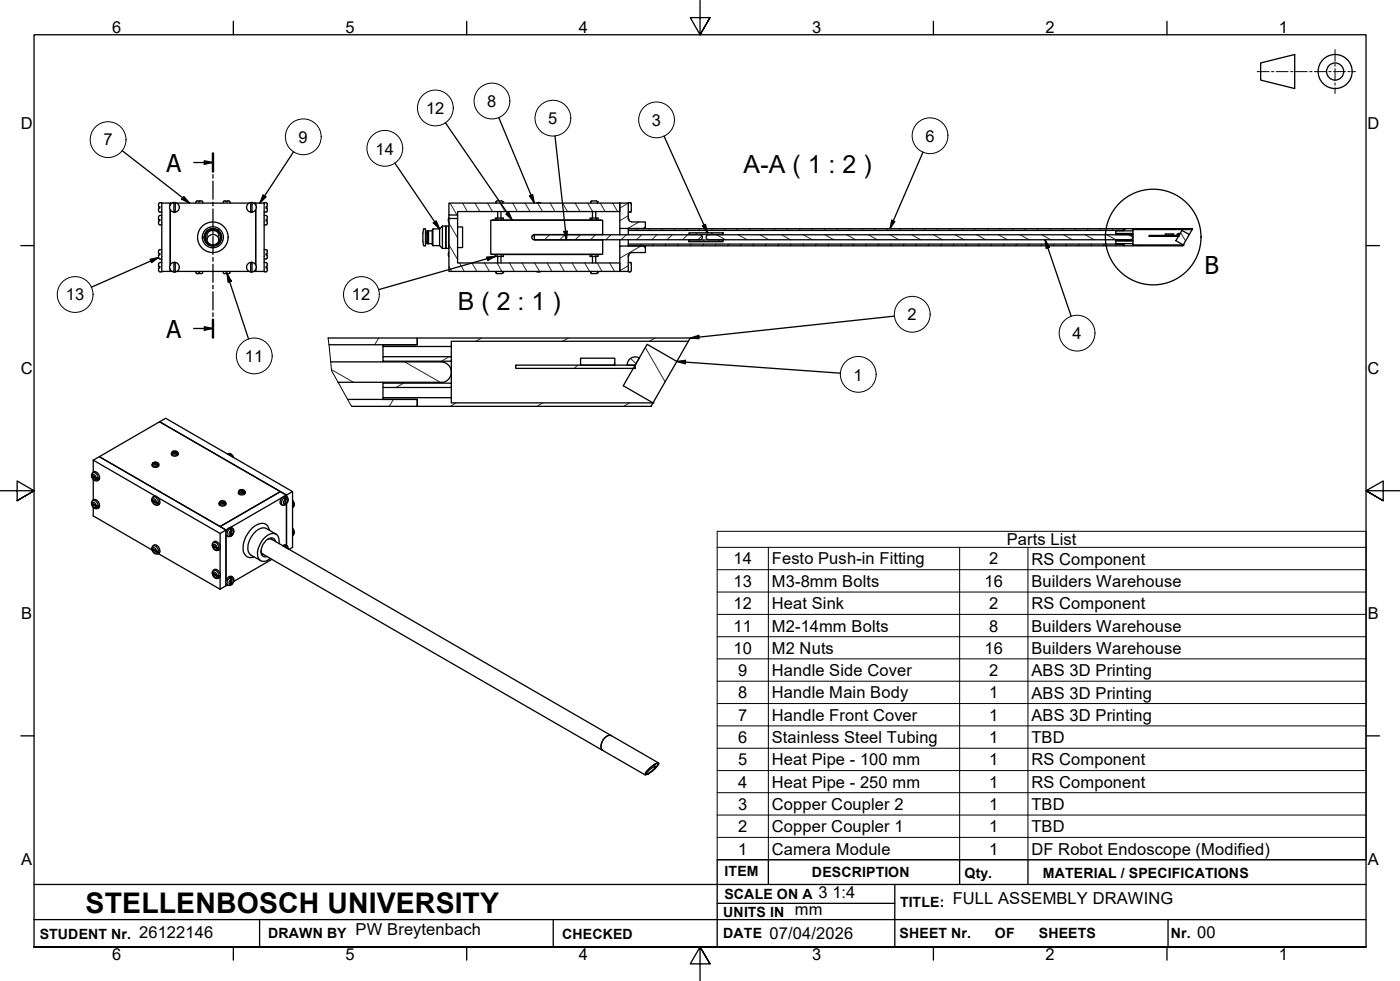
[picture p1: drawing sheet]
<svg xmlns="http://www.w3.org/2000/svg" width="410mm" height="287mm" viewBox="0 0 410 287" stroke-linecap="round" stroke-linejoin="round" font-family="sans-serif">
<!-- layer: Hatch -->
<g fill="none" stroke="#1e1e47" stroke-width=".29">
<path d="M131.8 59.5l2 3.4M135.4 59.5l1.4 2.4M139.1 59.5l1.4 2.4M142.7 59.5l1.5 2.4M146.4 59.5l1.5 2.4M150.1 59.5l1.4 2.4M153.7 59.5l1.5 2.4M157.4 59.5l1.5 2.4M161.1 59.5l1.4 2.4M164.7 59.5l1.5 2.4M168.4 59.5l1.5 2.4M172.1 59.5l1.4 2.4"/>
<path d="M175.8 59.5l1.4 2.4M179.4 59.5l1.4 2.4M184 59.5l-2.5 1.4M131.4 78l.9 1.5M131.4 71.6l2.6 4.4M131.4 65.3l2.6 4.3M134.6 77l1.4 2.5M138.2 77l1.4 2.5M141.9 77l1.4 2.5M145.5 77l1.4 2.5M149.2 77l1.4 2.5M152.8 77l1.5 2.5"/>
<path d="M156.4 68.7l-.6 .7M156.5 77l1.5 2.5M160.2 77l1.4 2.5M160.9 68.7l-1.5 1.5M163.8 77l1.5 2.5M165.4 68.7l-1.5 1.5M167.5 77l1.5 2.5M169.9 68.7l-1.5 1.5M171.2 77l1.5 2.5M174.4 68.7l-1.5 1.5M174.9 77l1.4 2.5M178.5 77l1.5 2.5"/>
<path d="M178.9 68.7l-1.5 1.5M183.4 68.7l-1.5 1.5M184 77.8l-2.5 1.5M184 63.1l-2.5 1.5M184 71.5v.1M186.6 66.9l-.2 .6M187.1 65l-3.3 1.9M187.6 72l-6.1 3.6M187.7 71.5l-.3 .5M187.9 68.7l-1.5 1.5M190.3 66.9l-.3 .6M191.4 71.5l-.3 .5"/>
<path d="M192.3 68.7l-1.4 1.5M194 66.9l-.3 .6M195 71.5l-.2 .5M196.8 68.7l-1.5 1.5M197.6 66.9l-.2 .6M198.7 71.5l-.3 .5M201.3 66.9l-.3 .6M201.4 68.7l-1.6 1.5M201.7 70.6l.2 .2M202.4 71.5l-.3 .5M203.8 68.1l.5 .6M205 66.9l-.3 .6"/>
<path d="M205.5 69l-1.2 1.2M205.9 70.2l.5 .6M206.1 71.5l-.4 .5M208.3 68.1l.5 .6M208.6 66.9l-.3 .6M209.7 71.5l-.3 .5M209.8 68.7l2.6 1.5M210.4 70.2l.5 .6M212.3 66.9l-.3 .6M213.4 71.5l-.4 .5M216 66.9l-.4 .6M216.2 68.7l2.6 1.5"/>
<path d="M217 71.5l-.3 .5M219.6 66.9l-.3 .6M220.7 71.5l-.3 .5M222.5 68.7l2.6 1.5M223.3 66.9l-.3 .6M224.3 71.5l-.2 .5M226.9 66.9l-.2 .6M228 71.5l-.3 .5M228.9 68.7l2.6 1.5M230.6 66.9l-.3 .6M231.7 71.5l-.3 .5M234.3 66.9l-.3 .6"/>
<path d="M235.2 68.7l2.6 1.5M235.3 71.5l-.2 .5M237.9 66.9l-.2 .6M239 71.5l-.2 .5M241.6 68.7l2.6 1.5M241.6 66.9l-.2 .6M242.7 71.5l-.3 .5M245.3 66.9l-.3 .6M246.4 71.5l-.3 .5M247.9 68.7l2.6 1.5M249 66.9l-.3 .6M250 71.5l-.3 .5"/>
<path d="M252.6 66.9l-.3 .6M253.7 71.5l-.3 .5M254.3 68.7l2.6 1.5M256.3 66.9l-.3 .6M257.4 71.5l-.4 .5M260 66.9l-.3 .6M260.6 68.7l2.6 1.5M261 71.5l-.3 .5M263.7 66.9l-.4 .6M264.7 71.5l-.3 .5M267 68.7l2.6 1.5M267.3 66.9l-.3 .6"/>
<path d="M268.4 71.5l-.3 .5M271 66.9l-.4 .6M272 71.5l-.3 .5M273.3 68.7l2.6 1.5M274.6 66.9l-.3 .6M275.7 71.5l-.3 .5M278.3 66.9l-.3 .6M279.3 71.5l-.2 .5M279.7 68.7l2.6 1.5M281.9 66.9l-.2 .6M283 71.5l-.3 .5M285.6 66.9l-.3 .6"/>
<path d="M286 68.7l2.6 1.5M286.7 71.5l-.3 .5M289.3 66.9l-.3 .6M290.3 71.5l-.2 .5M292.4 68.7l2.6 1.5M292.9 66.9l-.2 .6M294 71.5l-.2 .5M296.6 66.9l-.2 .6M297.7 71.5l-.3 .5M298.7 68.7l2.6 1.5M300.3 66.9l-.3 .6M301.4 71.5l-.3 .5"/>
<path d="M304 66.9l-.3 .6M305 71.5l-.3 .5M305.1 68.7l2.6 1.5M307.6 66.9l-.3 .6M308.7 71.5l-.3 .5M311.3 66.9l-.3 .6M311.4 68.7l2.6 1.5M312.4 71.5l-.4 .5M315 66.9l-.4 .6M316 71.5l-.3 .5M317.8 68.7l2.6 1.5M318.6 66.9l-.3 .6"/>
<path d="M319.7 71.5l-.3 .5M322.3 66.9l-.3 .6M323.3 71.5l-.2 .5M324.1 68.7l2.6 1.5M325.9 66.9l-.3 .6M327 71.5l-.3 .5M327.3 68.3l-.5 .4M328.5 71.3l-.2 .2M328.9 67.5l-.2 .1M329.8 66.9l-.6 .4M330.4 70.2l-.6 .4M330.5 68.7l1.2 .7"/>
<path d="M334.2 71.7l-.4 .3M336.1 66.9l-.4 .3M340.3 68.9l-.3 .3M340.6 71.7l-.5 .3M342.5 66.9l-.5 .3M343.4 68.5l-.2 .4M344.8 68.9l-.2 .3M344.9 68.5l.3 .3M345.7 68.1l1.5 2.5M348.8 66.9l-.4 .3M96.2 98.9l-.1 .2M110.9 98.9l-1.2 2"/>
<path d="M141 98.9l-1.7 1M166.4 98.9l-1.7 1M191.8 98.9l-1.7 1M97.1 108.2l6.4 3.7M112.1 100.9h.1M115.2 116.9l-1.2 2M118.2 112.2l-2.2 1.2M118.5 105.9l10.4 6M131.5 104.4l-2.2 1.3M133.5 117.9l-1.7 1M151.2 106.9l-.2 .1M158.9 117.9l-1.7 1"/>
<path d="M169.2 106.9l-1.1 .9M180 106.2l-.4 .7M184.3 117.9l-1.7 1M184.7 104.9l1.5 1.6M189 101.7l5.8 10.1"/>
</g>
<!-- layer: Visible Edges(ISO) -->
<g fill="none" stroke="#000" stroke-width=".38">
<path d="M46.4 59.8v.7h.4v.4h-.4v.7l.5 .5M47.4 59.5h2.4v.6v-.6h.7M47.4 59.5v20.1h-.5l-.5-.5v-.7h.4v-.4h-.4v-.7l.2-.4 .8-.1M47.4 59.5l-.8-.1-.2 .4M50.9 59.3l.4 .1v2.7l-.4-.1M50.9 59.4v2.7M51.8 59.5h21.2M57.3 59.5l.4-.7h.5v.3h.3v-.3h.7l.2 .7M65.4 59.1l-.1 .4M67 58.8h-.5v.3h-.3v-.3h-.5l-.3 .3M67 58.8l.3 .1 .1 .6M73.8 59.4v2.7"/>
<path d="M73.8 59.3l-.4 .1v2.7l.4-.1M74.2 59.5h3.1M74.9 59.5v.6M78.2 59.8v.7h-.3v.4h.3v.7M78.3 59.8l-.2-.4-.8-.1v20.2M131.4 59.5h50.1v2.4h-47.5v1h-2.6zM145.3 59.1l.2-.3h1.4l.3 .3M145.3 59.1l-.1 .4M145.3 59.1h.1M147.2 59.1h.1M147.2 59.1v.4M157.1 59.4l.6-.1 .6 .1"/>
<path d="M173 59.1l.3-.3h1.3l.3 .3M173 59.1v.4M173 59.1h.1M174.9 59.1h.1M174.9 59.1v.4M184 59.5l.5-.2 .3 .3v2.1l-.3 .4M46.4 75.4l.2 .4h.8M46.4 73.5v.7h.4v.4h-.4v.8M46.4 63.6v.7h.4v.4h-.4v.7l.5 .5M46.9 73l-.5 .5M46.9 65.8l.5 .1M46.9 62.1h.5"/>
<path d="M47.4 79.5h2.4v-.7v.7h.7M47.4 63.1h-.8l-.2 .4M47.4 73l-.5 .1M49.8 61.4v16.1M50.9 79.6h.4M50.9 76.9l.4-.1v2.7M50.9 76.8v2.7M51.8 79.5h21.2M57.3 79.5l.4 .6h.5v-.3h.3v.3h.7l.2-.6M59.8 69.2h.1M59.8 69.7h.1M60 68.4h.1"/>
<path d="M60 70.5h.1M60.5 67.6h.1M60.5 71.3h.1M60.6 70.2a2.23 2.23 0 0 1 .7-2.5 1.79 1.79 0 0 1 2.8 1.2v1.3M60.6 67.5l.1 .1M60.7 71.3l-.1 .1M61.1 71.6v.1M61.2 69.1a1.66 1.66 0 0 1 2.2-.1 1.66 1.66 0 0 1 .4 2.1 1.7 1.7 0 0 1-2.2 .4 1.7 1.7 0 0 1-.8-2zM62.4 66.9h.1M62.4 72h.1M63.6 71.6v.1M64 71.3v.1"/>
<path d="M64 67.5v.1M64.1 67.6h.1M64.1 71.3h.1M64.5 70.8h.1M64.5 68.1h.1M64.6 70.5h.1M64.6 68.4h.1M64.8 69.2h.1M64.8 69.7h.1M65.3 79.5l.1 .3M65.4 79.8l.3 .3h.5v-.3h.3v.3h.5M67.4 79.5l-.1 .5-.3 .1"/>
<path d="M73.4 79.6h.4M73.8 76.8v2.7M73.8 76.9l-.4-.1v2.7M74.2 79.5h.7v-.7v.7h2.4M74.9 61.4v16.1M77.3 63.1h.8l.2 .4M77.3 76.8l.8 .1 .2 .4M77.3 73l.6 .1M77.9 65.8l-.6 .1M77.9 62.1h-.6M77.9 73l.4 .5M78.2 63.6v.7h-.3v.4h.3v.7"/>
<path d="M78.2 73.5v.7h-.3v.4h.3v.8M78.2 77.3v.7h-.3v.4h.3v.7M78.3 65.4l-.4 .5M78.3 75.4l-.2 .4h-.8M78.3 61.6l-.4 .5M78.3 79.1l-.2 .4h-.8M124.1 67h-.1a10.2 10.2 0 0 0 0 4.9h.1M124.1 67h.5v5h-.5M124.6 67.9l.1 .2M124.7 70.8l-.1 .2M124.8 70.8h.2M124.8 68.1h.2"/>
<path d="M125.1 67.6v3.7M125.1 71.3h.2M125.3 71.3h.2M125.3 67.6h-.3l.1 3.7M125.3 67.6v3.7M125.3 67.6l.1 .1M125.4 67.7v3.6M125.5 67.6v3.7M125.5 71.3h1.1M126.6 67.6l-1.2 .1M126.7 67v4.9M126.7 71.9h2"/>
<path d="M128.7 67h-2l-.1 .4v4.1l.1 .4M128.7 67v4.9M129.5 66.2h1v6.5h-1l-.8-.8M129.5 66.2v6.5M129.5 66.2l-.8 .8M130.5 72.5h.1M130.5 66.4h.1M130.6 66.2h.8v6.5h-.8zM131.4 72.5h.1M131.4 66.4h.1M131.4 63.8l-.1 .6 .1 .7M131.4 73.8l-.1 .7 .1 .6"/>
<path d="M131.4 62.9v1.1M134 62.9v1.1h-2.6v15.5h50.1v-2.5h-47.5v-13M134 66.4h1.4v6.1h-1.4M143.7 64.5h32.8v4.2h-20v1.5h20v4.2h-32.8zM144.2 64.5h31.8M144.2 74.4h31.8M145 74.5v.6h2.4v-.6M145 64.4v-.6h2.4v.6M145.2 79.5l.1 .3M145.3 79.8l.2 .3h1.4l.3-.3M145.3 79.8h.1M145.5 63.8v.6"/>
<path d="M145.5 74.5v.6M145.7 61.9v1.9M145.7 75.1v1.9M146.7 61.9v1.9M146.7 75.1v1.9M146.7 63.8v.6M146.7 74.5v.6M147.2 79.8h.1M147.2 79.5v.3M155.9 68.9l.5-.2h48.5a.73 .73 0 0 1 .8 .7 .73 .73 0 0 1-.7 .8h-48.6l-.6-.5zM157.1 79.5l.6 .1 .6-.1M172.8 64.4v-.6h2.3v.6"/>
<path d="M172.8 74.5v.6h2.3v-.6M173 79.5v.3M173 79.8l.3 .3h1.3l.3-.3M173 79.8h.1M173.3 63.8v.6M173.3 74.5v.6M173.5 61.9v1.9M173.5 75.1v1.9M174.4 61.9v1.9M174.4 75.1v1.9M174.5 63.8v.6M174.5 74.5v.6"/>
<path d="M174.9 79.8h.1M174.9 79.5v.3M176.5 68.7h.1M176.5 70.2h.1M181.5 66.9v1.8M181.5 70.2v1.8M184 63.9a.98 .98 0 0 0 .9 1M184 71.5h145.2v.5h-145.2zM184 66.9h145.2v.6h-145.2zM184 64v-4.5h-2.5v7.4h7M184 76.8h.5l.3 .4v2.1l-.3 .3-.5-.1M184 67.5v1.2"/>
<path d="M184 70.2v1.3M184 63.8l.1 .7M184.1 74.4l-.1 .7M184.5 62.1h-.5M185 65h4v1.4l-.5 .5M188.5 66.9h.1M188.5 72h.1M189 72.5l-.5-.5h-7v7.5h2.5v-4.6a.99 .99 0 0 1 .9-.9M189 72.5v1.4h-4M189 66.4v.5M189 72v.5M201.7 68.1h10v.6h-10z"/>
<path d="M201.7 70.2h10v.6h-10zM201.7 68.7h.1M201.7 70.2h.1M211.7 68.7h.1M211.7 70.2h.1M326.7 68.3h5v.4h-5zM326.7 70.2h5v.4h-5zM326.7 67.5h2.5v-.6h20l-.1 .3h-17.4v.4zM326.7 71.3h5v.4h14.8l-.2 .3h-17.1v-.5zM326.7 67.6v.7M326.7 68.7h.1M326.7 70.2h.1"/>
<path d="M326.7 70.6v.7M331 68.7h-123.5a.73 .73 0 0 0-.7 .8 .73 .73 0 0 0 .7 .7h123.5M331 68.7a.73 .73 0 0 1 .7 .8 .73 .73 0 0 1-.7 .7M331.7 67.6v.7M331.7 68.7v1.5M331.7 70.6v.7M336.4 68.9h8.8v.3h-8.8zM341.2 68.5h2.5v.4h-2.5zM345.5 68.4h-.6l-.3 .5M345.5 68.4l-.3 .5h-.6M346.1 67.5l2.1 1.2-1.7 3-2.2-1.3zM349.1 67.2l-.9 1.5"/>
<path d="M96.1 98.9h26.1v2h-25.9M201.5 99.9l-3.3 5.9M96.8 105.9h32.3a3 3 0 0 1 3 3 3 3 0 0 1-3 3.1M99 111.9h30.2M101.8 116.9h20.4v2h-19.2M112.1 104.4h20v1.3h-20zM112.1 112.2h20v1.2h-20zM112.1 100.9h10.1v-2h79.9l-.6 1h-69.4v1.5h-20zM112.1 116.4h20v1.5h59.1l-.6 1h-68.4v-2h-10.1zM112.1 101.4v3M112.1 105.7v.2M112.1 111.9v.3"/>
<path d="M112.1 113.4v3M132.1 101.4v3M132.1 105.7v6.5M132.1 113.4v3M151 106.9h35v.9h-35zM170 104.9h10v2h-10zM187.2 104.8l-1.2 2.1h-2.4a2.38 2.38 0 0 1 3.6-2.1M189.5 100.8l8.7 5-7 12.1-8.7-5zM26.9 139.1l1.9 1.1v-.3h-.6l-1.3-.8a.95 .95 0 0 1 .7-1.1 .95 .95 0 0 1 1.2 .7l.2 .4a1.1 1.1 0 0 1-.5 1.6 1.1 1.1 0 0 1-1.5-.8l-.2-.6M26.9 139.1v.4l1.3 .7h.6M27.3 134.7l1.8-1 37.1 21.4-1.7 1.1-18.2-10.5M27.3 134.7l18.1 10.5"/>
<path d="M27.3 134.7v3.6M29.1 133.7l17.6-10.2 35.4 20.4-17.6 10.2zM44.9 135.5h.1M45 135.5l1 .4 .3 .4M45 135.5h.1M45 135.5l.9 .5M45 135.4a.84 .84 0 0 1 1.3 .2 .84 .84 0 0 1-.4 1.2h-.4a.74 .74 0 0 1-.9-.4 .74 .74 0 0 1 .3-.9h.1M45.9 136l.2 .3h.2M45.9 136l.4 .3M46.7 123.5l1.8-1.1 37.2 21.5-1.8 1zM50.6 132.2l1.2 .5 .1 .3M50.6 132.2l1 .6"/>
<path d="M50.7 132.1a.89 .89 0 0 1 1.1 .1 .89 .89 0 0 1 .1 1.2l-.7 .2a.76 .76 0 0 1-1-.4 .76 .76 0 0 1 .3-1h.1M51.6 132.8l.2 .3 .1-.1M51.6 132.8l.3 .2M67.5 133.4l-.9-.5a1.27 1.27 0 0 1 1.9 1M26.9 147.3l1.9 1.1v-.3h-.5l-1.4-.8a.96 .96 0 0 1 .7-1.1 .96 .96 0 0 1 1.2 .6l.2 .5a1.1 1.1 0 0 1-.5 1.6 1.1 1.1 0 0 1-1.5-.9l-.2-.5M26.9 147.3v.4l1.4 .7h.5M27.3 140.3v6.1M27.3 148.5v2.5l17.2 10M44.5 146.3l1.9 1.1v-.3h-.4l-1.4-.8a.96 .96 0 0 1 .7-1.1 .96 .96 0 0 1 1.1 .6l.3 .5a1.1 1.1 0 0 1-.6 1.6 1.1 1.1 0 0 1-1.5-.9l-.2-.6M44.5 146.3l.1 .3 1.4 .8h.4M62.2 159.5l1.9 1.2v-.3h-.4l-1.4-.8a.86 .86 0 0 1 .4-1 .86 .86 0 0 1 1.1 .2 1.24 1.24 0 0 1 .8 1.3 1.24 1.24 0 0 1-1.1 1.1l-.8-.4-.5-1.1M62.2 159.6v.2l1.5 .9h.4"/>
<path d="M64.5 156.2v3.5M64.5 146.8h.1M64.6 146.8l.2-.1 1.1 .9M64.6 146.8l.9 .5M64.6 146.7a.88 .88 0 0 1 1.2 .1 .88 .88 0 0 1 0 1.2l-.6 .2a.76 .76 0 0 1-1-.4 .76 .76 0 0 1 .3-1h.1M65.5 147.3l.2 .4 .2-.1M65.5 147.3l.4 .3M66.2 156.7v13.2M67.6 154.7l-.3 .1 .3 .4v1.6a.92 .92 0 0 1-1.3 0 .92 .92 0 0 1 0-1.3 1.14 1.14 0 0 1 1.6-.9 1.14 1.14 0 0 1 .3 1.8l-.4 .5M67.6 154.7l.3 .5v1.5l-.3 .2M67.6 154.7v2.2M67.6 156.9h.1"/>
<path d="M70.2 143.6l.2-.1 1 .5 .2 .3M70.2 143.6l1 .5M70.3 143.5a.84 .84 0 0 1 1.3 .1 .84 .84 0 0 1-.4 1.3h-.4a.74 .74 0 0 1-1-.4 .74 .74 0 0 1 .4-1v.1M71.2 144.1l.2 .3 .2-.1M71.2 144.1l.4 .2M78 154.7l2.8 1.7M78.4 157.9a.98 .98 0 0 1 1.3 .1M79.2 157.7l99.8 57.6M80.7 158.6a1.33 1.33 0 0 0-.9-1.1 1.33 1.33 0 0 0-1.4 .3 4.3 4.3 0 0 0-1.8 4.6 1.21 1.21 0 0 0 1.6 .5M81.7 159.1a2.88 2.88 0 0 0-1-2.8 4.2 4.2 0 0 0-4.6 3 3.8 3.8 0 0 0 .2 4.8 2.37 2.37 0 0 0 2.9-.6M82.5 145.7l-15 8.7M82.7 159.8a1 1 0 0 1 1.2-.1 1 1 0 0 1 .5 1"/>
<path d="M83.5 145.5l.3 .4-.1 1.8a1.04 1.04 0 0 1-1.4-.1 1.04 1.04 0 0 1-.1-1.3l.2-.5a1.1 1.1 0 0 1 1.7-.3 1.1 1.1 0 0 1 0 1.7l-.4 .5M83.5 145.5l-.3 .2 .3 .5M83.5 159.8l.3 .6M83.5 159.8l-.3 .2 .2 .1M83.5 145.5v2.2M83.5 159.8v.4M83.9 144.9v.5v-.5l-1.8-1-17.6 10.2 1.7 1v.6v-.6l.4-.2M83.9 144.9l-.5 .3M83.9 147.5v12.2M85.7 147.5v1M85.7 146.4l.4 .8v.8v-.3M85.7 155.7v1"/>
<path d="M85.7 154.6l.4 .7v.8v-.3M85.7 143.9v16.3l-1.1 .7M86.2 147.8l-.5 .7M86.2 156l-.5 .7M44.5 160.5l1.9 1.2v-.3h-.4l-1.4-.8a.96 .96 0 0 1 .7-1.1 .96 .96 0 0 1 1.1 .6l.3 .4a1.1 1.1 0 0 1-.6 1.6 1.1 1.1 0 0 1-1.5-.8l-.2-.6M44.5 160.6l.1 .3 1.4 .8h.4M46.4 162.1l18.1 10.4M62.2 167.7l1.9 1.1v-.3h-.5l-1.3-.8a.88 .88 0 0 1 .4-.9 .88 .88 0 0 1 1.1 .1 1.49 1.49 0 0 1 .4 2.2 1.34 1.34 0 0 1-2-1.2M62.2 167.7v.3l1.4 .8h.5M64.5 160.7v7.2M64.5 168.9v3.6M66.6 171.2l-.4 .3v-.5v.5l-1.7 1"/>
<path d="M67.6 169l-.3 .1 .3 .4v1.6a.92 .92 0 0 1-1.3 0 .92 .92 0 0 1 0-1.4 1.14 1.14 0 0 1 1.6-.8 1.14 1.14 0 0 1 .3 1.8l-.4 .4M67.6 169l.3 .5v1.5l-.3 .1M67.6 169v2.1M67.6 171.1v.1M73.5 162.5l2.8 1.6M76.5 161.2a.9 .9 0 0 0 .7 1.1M76.7 162.1l112.2 64.7M79.6 163.7l-11.1 6.5M179 215.3a2.9 2.9 0 0 0-3 3.2v.5l.5 .7M179 215.3l13.8 8M189 226.4l.2 .2M189.9 225.2l1.9-1.5 .9-.2a5.6 5.6 0 0 1-3.5 3.1l-.2-.2z"/>
<path d="M190.2 225.3l1.7-.9a3.5 3.5 0 0 1-2 2.1h-.7zM190.3 224.7l2-1.3 .4-.1 .2 .2a7.4 7.4 0 0 1-4 3.3l.2-.7zM191.5 223.9l.5 .5"/>
<circle cx="51.1" cy="78.2" r="1.43"/>
<circle cx="51.1" cy="60.7" r="1.43"/>
<circle cx="62.3" cy="69.5" r="4.5"/>
<circle cx="62.3" cy="69.5" r="2.57"/>
<circle cx="62.3" cy="69.5" r="3.1"/>
<circle cx="62.3" cy="69.5" r="2.26"/>
<circle cx="62.4" cy="69.5" r="2.5"/>
<circle cx="73.6" cy="78.2" r="1.43"/>
<circle cx="73.6" cy="60.7" r="1.43"/>
</g>
<g fill="#000">
<circle cx="147.2" cy="59.1" r=".19"/>
<circle cx="174.9" cy="59.1" r=".19"/>
<circle cx="184.5" cy="59.4" r=".19"/>
<circle cx="60.2" cy="70.8" r=".19"/>
<circle cx="60.2" cy="68.1" r=".19"/>
<circle cx="61.1" cy="67.3" r=".19"/>
<circle cx="63.6" cy="67.3" r=".19"/>
<circle cx="147.2" cy="79.8" r=".19"/>
<circle cx="174.9" cy="79.8" r=".19"/>
<circle cx="184.5" cy="62.1" r=".19"/>
<circle cx="184.5" cy="76.8" r=".19"/>
<circle cx="346.5" cy="71.7" r=".19"/>
<circle cx="191.2" cy="117.9" r=".19"/>
<circle cx="50.6" cy="132.2" r=".19"/>
<circle cx="64.6" cy="146.8" r=".19"/>
<circle cx="70.2" cy="143.5" r=".19"/>
</g>
<!-- layer: Visible Tangent Edges(ISO) -->
<g fill="none" stroke="#000" stroke-width=".38">
<path d="M26.9 139.5l.2 .3a.78 .78 0 0 0 1 .6l.1-.2M26.9 139.1l.4-.3 .3 .2 .6 .9M27.1 138.4a1.52 1.52 0 0 1 1.5 .7 1.52 1.52 0 0 1-.1 1.6M44.6 135.9a1.08 1.08 0 0 0 1.9 0M45 135.5v.5h.9M45.1 135.4l.9 .1 .2 .1-.2 .3M50.2 132.7a1.08 1.08 0 0 0 1.9 0M50.6 132.2l-.1 .2 .2 .3 .9 .1M50.8 132.2h.8l.2 .5M66.8 132.8l.6 .1 .8 1M26.9 147.7l.2 .3a.78 .78 0 0 0 1 .6l.1-.2M26.9 147.3l.2-.2a.89 .89 0 0 1 1.1 .9"/>
<path d="M27.1 146.5a1.55 1.55 0 0 1 1.4 2.4M44.6 146.6l.1 .4a.78 .78 0 0 0 1 .6l.1-.3M44.6 146.3l.1-.2a.89 .89 0 0 1 1.1 .9M44.8 159.8a1.55 1.55 0 0 1 1.4 2.3M44.8 145.5a1.55 1.55 0 0 1 1.4 2.3M62.3 159.9a.99 .99 0 0 0 1.1 1l.2-.3M62.3 159.6l.1-.3a.89 .89 0 0 1 1.2 1M62.5 158.8a1.51 1.51 0 0 1 1.4 .7 1.51 1.51 0 0 1-.1 1.6M64.2 147.2a1.03 1.03 0 0 0 1 .6 1.03 1.03 0 0 0 .9-.6M64.6 146.8l-.1 .2 .1 .3h.9M64.8 146.7l.8 .1 .2 .1-.1 .4M67.6 155.3l-.3 .4a.75 .75 0 0 0 0 1.1h.3"/>
<path d="M67.9 155.2h.2a.89 .89 0 0 1-.2 1.5M68.1 154.7a1.48 1.48 0 0 0-1.4 .7 1.48 1.48 0 0 0 .1 1.6M69.8 144a1.08 1.08 0 0 0 2 0M70.2 143.6l.1 .4 .9 .1M70.4 143.5h.8l.2 .2v.3M78 154.7a3.3 3.3 0 0 0-3.7 1.5 5.1 5.1 0 0 0-1.2 5.9l.4 .4M78.9 155.2a2.21 2.21 0 0 0-3.6-1.6 8 8 0 0 0-4.1 7.9 2.17 2.17 0 0 0 3.2 1.5M83.5 146.2l-.3 .2a.81 .81 0 0 0 0 1.3h.3M83.8 146h.2a.89 .89 0 0 1-.2 1.5M84.1 145.5a1.55 1.55 0 0 0-1.4 2.3M84.1 159.8l-1 .2M85.7 146.6l.3 .9-.1 .9"/>
<path d="M85.7 154.8l.3 .9-.1 .9M44.6 160.9l.1 .4a.78 .78 0 0 0 1 .6l.1-.3M44.6 160.6l.1-.2a.89 .89 0 0 1 1.1 .9M62.3 168a.77 .77 0 0 0 .3 .9 .77 .77 0 0 0 1-.1M62.3 167.7l.3-.3a1.27 1.27 0 0 1 1 1.1M62.5 167a1.48 1.48 0 0 1 1.4 .7 1.48 1.48 0 0 1-.1 1.6M67.6 169.6l-.3 .3a.75 .75 0 0 0 0 1.2h.3M67.9 169.5h.2a.89 .89 0 0 1-.2 1.5M68.1 169a1.51 1.51 0 0 0-1.4 .7 1.51 1.51 0 0 0 .1 1.6M83.8 160.3l.5 .3"/>
</g>
<!-- layer: Break Lines(ISO) -->
<path d="M96.1 98.9l1 9.6 5.9 10.4" fill="none" stroke="#000" stroke-width=".29"/>
<!-- layer: Section View Lines(ISO) -->
<g fill="none" stroke="#000" stroke-width=".38">
<path d="M56.7 47.6h5.7M59.8 47.1l2.6 .5-2.6 .5zM62.4 44.9v5.3M62.4 51.1v1M62.4 53v5.3M62.4 59.2v1.1M62.4 61.2v5.2M62.4 67.3v1M62.4 69.2v5.3M62.4 75.4v1.1M62.4 77.4v5.2M56.7 96.2h5.7"/>
<path d="M59.8 95.6l2.6 .6-2.6 .5zM62.4 83.5v1M62.4 85.4v5.3M62.4 91.6v1.1M62.4 93.5v5.3"/>
</g>
<path d="M62.4 44.9v5.3M62.4 93.5v5.3" fill="none" stroke="#000" stroke-width=".7"/>
<path d="M59.8 47.1l2.6 .5-2.6 .5zM59.8 95.6l2.6 .6-2.6 .5z" fill="#000"/>
<!-- layer: Detail Circle Lines(ISO) -->
<circle cx="337.7" cy="69.4" r="14" fill="none" stroke="#000" stroke-width=".38"/>
<!-- layer: Symbols(ISO) -->
<g fill="none" stroke="#000" stroke-width=".29">
<path d="M210 160.2v-4.7h190v4.7M210 160.2v91.5h190v-91.5M210 160.2h190M210 166.8h190M210 173.3h190M210 179.8h190M225 160.2v91.5M281 160.2v91.5M301 160.2v91.5M210 186.4h190M210 192.9h190M210 199.4h190"/>
<path d="M210 205.9h190M210 212.5h190M210 219h190M210 225.6h190M210 232h190M210 238.6h190M210 245.1h190"/>
<circle cx="127.5" cy="31.6" r="5.2"/>
<circle cx="144" cy="29.6" r="5.2"/>
<circle cx="161.9" cy="34.6" r="5.2"/>
<circle cx="192.2" cy="35.1" r="5.2"/>
<circle cx="272.3" cy="39.7" r="5.2"/>
<circle cx="31.7" cy="40.9" r="5.2"/>
<circle cx="88.8" cy="40.1" r="5.2"/>
<circle cx="112.7" cy="43.4" r="5.2"/>
<circle cx="22" cy="86.2" r="5.2"/>
<circle cx="105.8" cy="86.2" r="5.2"/>
<circle cx="267.1" cy="92" r="5.2"/>
<circle cx="315.4" cy="97.5" r="5.2"/>
<circle cx="74.5" cy="104.2" r="5.2"/>
<circle cx="251.3" cy="109.6" r="5.2"/>
</g>
<!-- layer: Border_0 -->
<g fill="none" stroke="#000" stroke-width=".38">
<path d="M68.3 6.2v4M136.7 6.2v4M205 .1v10.1l-2.9-5h5.8l-2.9 5 2.9-5M273.3 6.2v4M341.7 6.2v4M6.1 71.9h3.9M400 71.9h3.9M0 143.7h10l-5-2.9v5.8l5-2.9-5 2.9M410 143.7h-10l5-2.9v5.8l-5-2.9 5 2.9M6.1 215.4h3.9M400 215.4h3.9M10 277.2v-267h390v267h-390h390"/>
<path d="M68.3 277.2v3.9M136.7 277.2v3.9M273.3 277.2v3.9M341.7 277.2v3.9M207.9 282.1l-2.9-4.9 2.9 4.9h-5.8l2.9-4.9v10"/>
</g>
<!-- layer: Sketch Geometry(ISO) -->
<g fill="none" stroke="#000" stroke-width=".38">
<path d="M369.1 18.4l10-2.4v9.9l-10-2.5zM10 258.9h390M225 251.7v7.2M262 258.9v18.3M281 251.7v7.2M301 251.7v7.2M400 251.7h-190v25.5M10 277.2h390M10 269.2h390M76 269.2v8M162 269.2v8M210 264.4h52"/>
<path d="M342 269.2v8"/>
<circle cx="390.9" cy="20.9" r="5"/>
<circle cx="390.9" cy="20.9" r="2.51"/>
</g>
<g fill="none" stroke="#000" stroke-width=".29">
<path d="M390.9 14.5v3.5M390.9 18.7v.7M368.1 21h3.5M372.3 21h.7M373.7 21h3.5M377.9 21h.7M379.3 21h3.5M383.5 21h.7M384.9 21h3.5M389.1 21h.7M390.5 21h3.5M390.9 20.1v3.5"/>
<path d="M390.9 24.3v.7M390.9 25.7v1.7M394.7 21h.7M396 21h.9"/>
</g>
<!-- layer: Symbols(ISO) -->
<g fill="none" stroke="#000" stroke-width=".38">
<path d="M130.4 36l19.6 28.5M146 34.4l10.5 25.1M162.5 39.8l3.4 30.4M194.4 39.8l12.7 28.3M35.8 44.1l19.7 15.4M53.8 57.5l1.7 2-2.3-1.2zM77 57.1l.9 .5-1.8 1.9zM86 44.4l-9.9 15.1M115.6 47.8l13.1 19.2M155.1 57.4l.9-.4 .5 2.5zM270.3 44.5l-9.7 22.4M43.9 75.9l2.5-.5-2 1.4z"/>
<path d="M46.4 75.4l-19.7 8.7M126.9 65.2l.8-.5 1 2.3zM142.5 75.3l2.5-.2-2.2 1.1zM145 75.1l-34.1 9.7M148.2 62.7l.8-.6 1 2.4zM165.1 67.8l1-.2-.2 2.6zM205.7 66.1l.9-.4 .5 2.4zM261.1 64.5l.9 .3-1.4 2.1zM306 70.2l1.3 2.2-1 .3zM306 70.2l7.6 22.3M66.5 80.1l1.3 2.2-1 .3zM66.5 80.1l6.3 19.1"/>
<path d="M202.1 98.9l2.5-.7 .1 .9zM261.9 92.5l-59.8 6.4M198.2 105.8l2.5-.3v1zM198.2 105.8l47.9 3.4"/>
</g>
<g fill="#000">
<path d="M53.8 57.5l1.7 2-2.3-1.2zM77 57.1l.9 .5-1.8 1.9zM155.1 57.4l.9-.4 .5 2.5zM43.9 75.9l2.5-.5-2 1.4zM126.9 65.2l.8-.5 1 2.3zM142.5 75.3l2.5-.2-2.2 1.1zM148.2 62.7l.8-.6 1 2.4zM165.1 67.8l1-.2-.2 2.6zM205.7 66.1l.9-.4 .5 2.4zM261.1 64.5l.9 .3-1.4 2.1zM306 70.2l1.3 2.2-1 .3zM66.5 80.1l1.3 2.2-1 .3z"/>
<path d="M202.1 98.9l2.5-.7 .1 .9zM198.2 105.8l2.5-.3v1z"/>
</g>
<text font-size="8.3" x="25.1" y="267.2">STELLENBOSCH UNIVERSITY</text>
<g font-size="7.3">
<text x="217.7" y="50.8">A-A ( 1 : 2 )</text>
<text x="134" y="90.9">B ( 2 : 1 )</text>
</g>
<g font-size="7.2">
<text x="48.8" y="50.2">A</text>
<text x="352.7" y="80.3">B</text>
<text x="48.8" y="98.8">A</text>
</g>
<g font-size="4.8">
<text x="32.8" y="9.7">6</text>
<text x="101.2" y="9.7">5</text>
<text x="169.5" y="9.7">4</text>
<text x="237.8" y="9.7">3</text>
<text x="306.1" y="9.7">2</text>
<text x="374.5" y="9.7">1</text>
<text x="124.8" y="33.4">12</text>
<text x="142.7" y="31.3">8</text>
<text x="6.1" y="37.8">D</text>
<text x="87.4" y="41.8">9</text>
<text x="160.5" y="36.3">5</text>
<text x="190.9" y="36.8">3</text>
<text x="271" y="41.5">6</text>
<text x="400.4" y="37.8">D</text>
<text x="30.3" y="42.6">7</text>
<text x="110" y="45.2">14</text>
<text x="19.2" y="88">13</text>
<text x="103.1" y="88">12</text>
<text x="265.7" y="93.7">2</text>
<text x="314" y="99.3">4</text>
<text x="71.7" y="105.9">11</text>
<text x="6.1" y="109.6">C</text>
<text x="249.9" y="111.4">1</text>
<text x="400.4" y="109.6">C</text>
<text x="294.8" y="159.7">Parts List</text>
<text x="214.8" y="165.2">14</text>
<text x="226" y="165.2">Festo Push-in Fitting</text>
<text x="289.6" y="165.2">2</text>
<text x="302" y="165.3">RS Component</text>
<text x="214.8" y="171.8">13</text>
<text x="226" y="171.8">M3-8mm Bolts</text>
<text x="288.3" y="171.8">16</text>
<text x="302" y="171.8">Builders Warehouse</text>
<text x="214.8" y="178.3">12</text>
<text x="226" y="178.3">Heat Sink</text>
<text x="289.6" y="178.3">2</text>
<text x="302" y="178.3">RS Component</text>
<text x="6.2" y="181.3">B</text>
<text x="214.8" y="184.9">11</text>
<text x="226" y="184.9">M2-14mm Bolts</text>
<text x="289.6" y="184.9">8</text>
<text x="302" y="184.9">Builders Warehouse</text>
<text x="400.5" y="181.3">B</text>
<text x="214.8" y="191.4">10</text>
<text x="226" y="191.4">M2 Nuts</text>
<text x="288.3" y="191.4">16</text>
<text x="302" y="191.4">Builders Warehouse</text>
<text x="216.2" y="197.9">9</text>
<text x="226" y="197.9">Handle Side Cover</text>
<text x="289.6" y="197.9">2</text>
<text x="302" y="197.9">ABS 3D Printing</text>
<text x="216.2" y="204.4">8</text>
<text x="226" y="204.4">Handle Main Body</text>
<text x="289.6" y="204.4">1</text>
<text x="302" y="204.5">ABS 3D Printing</text>
<text x="216.2" y="211">7</text>
<text x="226" y="211">Handle Front Cover</text>
<text x="289.6" y="211">1</text>
<text x="302" y="211">ABS 3D Printing</text>
<text x="216.2" y="217.5">6</text>
<text x="226" y="217.5">Stainless Steel Tubing</text>
<text x="289.6" y="217.5">1</text>
<text x="302" y="217.5">TBD</text>
<text x="216.2" y="224">5</text>
<text x="226" y="224">Heat Pipe - 100 mm</text>
<text x="289.6" y="224">1</text>
<text x="302" y="224">RS Component</text>
<text x="216.2" y="230.6">4</text>
<text x="226" y="230.6">Heat Pipe - 250 mm</text>
<text x="289.6" y="230.6">1</text>
<text x="302" y="230.6">RS Component</text>
<text x="216.2" y="237.1">3</text>
<text x="226" y="237.1">Copper Coupler 2</text>
<text x="289.6" y="237.1">1</text>
<text x="302" y="237.1">TBD</text>
<text x="216.2" y="243.6">2</text>
<text x="226" y="243.7">Copper Coupler 1</text>
<text x="289.6" y="243.6">1</text>
<text x="302" y="243.6">TBD</text>
<text x="216.2" y="250.1">1</text>
<text x="226" y="250.2">Camera Module</text>
<text x="289.6" y="250.1">1</text>
<text x="302" y="250.2">DF Robot Endoscope (Modified)</text>
<text x="6.2" y="253.1">A</text>
<text x="400.5" y="253.1">A</text>
<text x="239.6" y="262.9">3</text>
<text x="243.7" y="262.9">1:4</text>
<text x="232.7" y="268">mm</text>
<text x="279" y="264.7">FULL ASSEMBLY DRAWING</text>
<text x="40.8" y="274.5">26122146</text>
<text x="104.1" y="273.6">PW Breytenbach</text>
<text x="225.4" y="274.8">07/04/2026</text>
<text x="350.6" y="274.5">00</text>
<text x="32.8" y="281.1">6</text>
<text x="101.2" y="281.1">5</text>
<text x="169.5" y="281.1">4</text>
<text x="237.8" y="281.1">3</text>
<text x="306.1" y="281.1">2</text>
<text x="374.5" y="281.1">1</text>
</g>
<g font-size="4.1">
<text x="212.2" y="256.5">ITEM</text>
<text x="237.7" y="256.7">DESCRIPTION</text>
<text x="282.4" y="256.9">Qty.</text>
<text x="305.4" y="256.9">MATERIAL / SPECIFICATIONS</text>
<text x="212.1" y="263">SCALE ON A</text>
<text x="211.8" y="268.4">UNITS IN</text>
<text x="263.5" y="265.6">TITLE:</text>
<text x="11.6" y="274.8">STUDENT Nr.</text>
<text x="78.5" y="274.6">DRAWN BY</text>
<text x="164.6" y="274.8">CHECKED</text>
<text x="211.8" y="274.6">DATE</text>
<text x="263.4" y="274.6">SHEET Nr.</text>
<text x="291.3" y="274.6">OF</text>
<text x="304.2" y="274.6">SHEETS</text>
<text x="342.8" y="274.5">Nr.</text>
</g>
</svg>
